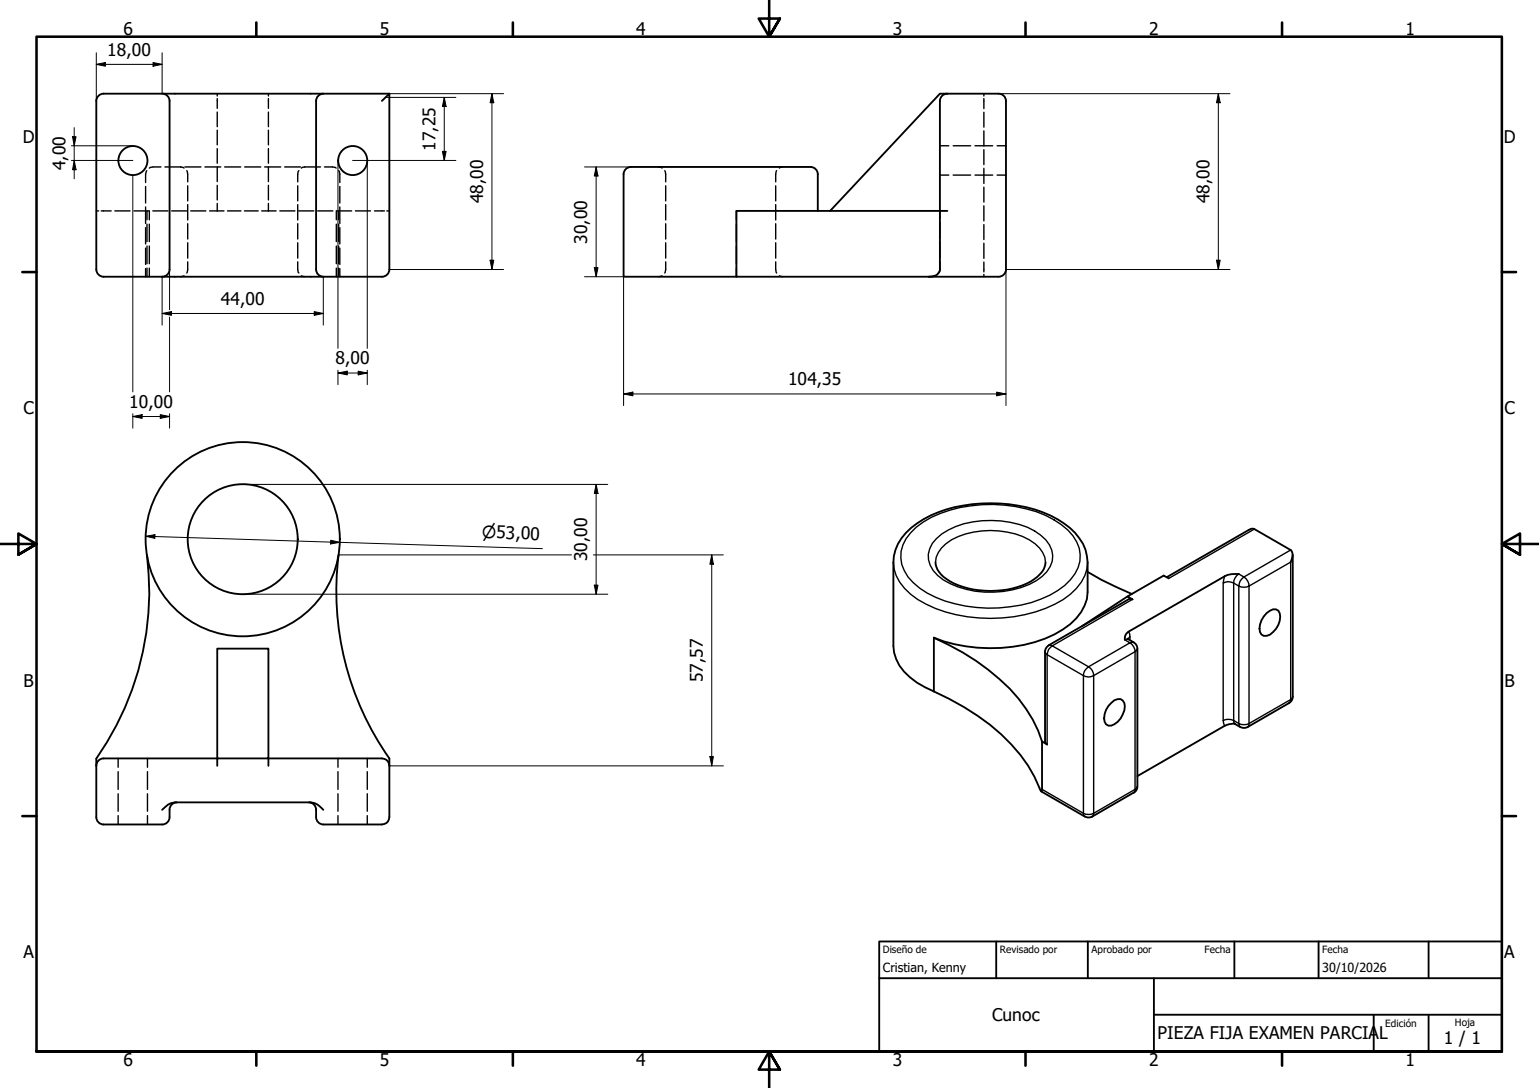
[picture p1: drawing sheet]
<svg xmlns="http://www.w3.org/2000/svg" width="420mm" height="297mm" viewBox="0 0 420 297" stroke-linecap="round" stroke-linejoin="round" font-family="sans-serif">
<!-- layer: Oculto (ISO) -->
<g fill="none" stroke="#000" stroke-width=".38">
<path d="M59.3 25.6v.6M59.3 26.9v2.7M59.3 30.6v4M59.3 35.5v4M73.3 25.6v.6M73.3 26.9v2.7M73.3 30.6v4M73.3 35.5v4M256.6 39.8h2.4M260.2 39.8h4.8M266.2 39.8h4.8M268.6 25.6v.6"/>
<path d="M268.6 26.9v2.7M268.6 30.7v4M268.6 35.7v4.2M272.2 39.8h2.4M26.3 57.6h.6M27.6 57.6h2.8M31.4 57.6h4.1M36.6 57.6h4.1M39.8 50.9v4.5M39.8 56.5v4.5M40.1 46.6l-.3 .9v2.3M40.1 57.6v2.4"/>
<path d="M40.8 57.6v2.4M41.7 57.6h4.1M43.9 45.6h-2.1l-1 .3M45 45.6h4.4M46.9 57.6h4.1M49.3 45.6l.9 .3M50.5 45.6h4.4M51 46.6l.2 .9v2.1M51.2 50.7v4.1M51.2 55.9v4.2M52.1 57.6h4.1M55.9 45.6h4.4"/>
<path d="M57.2 57.6h4M59.3 40.6v4M59.3 45.6v4M59.3 50.6v4M59.3 55.5v2.1M61.3 45.6h4.4M62.1 57.6h3.7M66.7 57.6h3.8M66.8 45.6h4.4M71.4 57.6h4M72.3 45.6h4.3M73.3 40.6v4"/>
<path d="M73.3 45.6v4M73.3 50.6v4M73.3 55.5v2.1M76.4 57.6h4.1M77.7 45.6h4.3M81.3 50.7v4.1M81.3 55.9v4.2M81.5 57.6h4.2M81.6 46.6l-.3 .9v2.1M83.1 45.6h4.4M83.2 45.6l-.9 .3M86.7 57.6h4.2"/>
<path d="M88.6 45.6h2.1l1.1 .3M91.8 57.6v2.4M91.9 57.6h4.1M92.5 46.6l.3 .9v2.3M92.5 57.6v2.4M92.8 50.9v4.5M92.8 56.5v4.5M97 57.6h4.2M102.2 57.6h2.8M105.6 57.6h.7M179.8 45.6l.9 .3M181.5 46.6l.2 .9v2.1"/>
<path d="M181.7 50.7v4.1M181.7 55.9v4.2M201 57.6v2.4M211.8 50.7v4.1M211.8 55.9v4.2M212 46.6l-.2 .9v2.1M213.7 45.6l-.9 .3M256.6 57.6v2.1M256.6 47.8h2.4M260.2 47.8h4.8M266.2 47.8h4.8M268.6 40.9v4"/>
<path d="M268.6 46v4.1M268.6 51.1v4.1M268.6 56.2v4.1M272.2 47.8h2.4M39.8 62.2v4.4M39.8 67.7v4.5M39.8 73.3v2.3M40.1 61.2v4.8M40.1 67.2v4.8M40.1 73.2v2.4M40.8 61.2v4.8M40.8 67.2v4.8"/>
<path d="M40.8 73.2v2.4M50.2 75.3l-.9 .3M51.2 71.5v2.1l-.2 .9M51.2 61.1v4.2M51.2 66.3v4.2M81.3 71.5v2.1l.3 .9M81.3 61.1v4.2M81.3 66.3v4.2M82.3 75.3l.9 .3M91.8 61.2v4.8M91.8 67.2v4.8M91.8 73.2v2.4"/>
<path d="M92.5 61.2v4.8M92.5 67.2v4.8M92.5 73.2v2.4M92.8 62.2v4.4M92.8 67.7v4.5M92.8 73.3v2.3M180.7 75.3l-.9 .3M181.7 71.5v2.1l-.2 .9M181.7 61.1v4.2M181.7 66.3v4.2M201 61.2v4.8M201 67.2v4.8"/>
<path d="M201 73.2v2.4M211.8 71.5v2.1l.2 .9M211.8 61.1v4.2M211.8 66.3v4.2M212.8 75.3l.9 .3M254.9 75.4l-1.3 .2M256.6 71.4v2.2l-.6 1.1M256.6 60.8v4.2M256.6 66.1v4.2M268.6 61.3v4.1M268.6 66.4v4.1M268.6 71.6v2.6"/>
<path d="M268.6 74.9v.7M32.3 207.1v2.4M32.3 210.7v4.8M32.3 216.7v4.8M40.3 207.1v2.4M40.3 210.7v4.8M40.3 216.7v4.8M92.3 207.1v2.4M92.3 210.7v4.8M92.3 216.7v4.8M100.3 207.1v2.4M100.3 210.7v4.8"/>
<path d="M100.3 216.7v4.8M32.3 222.7v2.4M40.3 222.7v2.4M92.3 222.7v2.4M100.3 222.7v2.4"/>
</g>
<!-- layer: Visible (ISO) -->
<g fill="none" stroke="#000" stroke-width=".51">
<path d="M44.3 25.6a2 2 0 0 1 2 2v46a2 2 0 0 1-2 2M88.3 25.6a2 2 0 0 0-2 1.9v46.1a2 2 0 0 0 2 2M106.3 25.6h-78a2 2 0 0 0-2 1.9v46.1a2 2 0 0 0 2 2h76a2 2 0 0 0 2-2v-48l-2 1.9M258.6 25.6a2 2 0 0 0-2 1.9v30.1h-55.6v18h52.6M258.6 25.6h-2l-30 32M258.6 25.6h14M272.6 25.6a2 2 0 0 1 2 1.9v46.1a2 2 0 0 1-2 2M221.2 45.6h-49a2 2 0 0 0-2 2v28h30.8M221.3 45.6a2 2 0 0 1 2 2v10M258.6 57.6h-2v16a2.45 2.45 0 0 1-3 2M253.6 75.6h19M40.1 151.5a79.7 79.7 0 0 1-13.8 55.6v16"/>
<path d="M92.4 151.5a79.3 79.3 0 0 0 13.9 55.6v16a2 2 0 0 1-2 2h-16M255.4 153.5a6.7 6.7 0 0 0 4 5.2 24.6 24.6 0 0 0 22 0 6.7 6.7 0 0 0 4-5.2M296.9 156.1l3.8 2.2 8.3 3.9M319.1 157.9l-1.4-.8-9.9 5.8 1.4 .7h-1l-21.9 12.6M338.2 156.7a7.1 7.1 0 0 0-3.9 .6l-26.2 15.2a2.12 2.12 0 0 0-1 2.2M352.4 153.5a2.93 2.93 0 0 0 0-3.3l-9.9-5.8h-.9l-23.1 13.2M352.9 151.5v38.7M255 174.1a42.8 42.8 0 0 0 32.8-.9 15.7 15.7 0 0 0 8.9-9.6l.2-1.9v-8.2a12.8 12.8 0 0 0-6.4-10.6 36.4 36.4 0 0 0-22.6-5.4 32.7 32.7 0 0 0-19.2 6.6 12.3 12.3 0 0 0-4.8 9.4v22.9a12.4 12.4 0 0 0 6.4 10l4.7 2.4M255 174.1a63.9 63.9 0 0 1 23.1 16.6 34.7 34.7 0 0 1 6.4 11.7M255 174.1v14.7M286.3 176.2l-.6 .6-.4 1.1v24.5l.1 .5 .5 .3-1.4-.8v13.1l-.2 .6a43.1 43.1 0 0 0-14-18.2 76.1 76.1 0 0 0-15.3-9.1M307.8 162.9l-12.5 8.1"/>
<path d="M307.8 174.4l1.7 1M309.5 175.4l.6 .5 .4 1.2M310.5 177.2v37.5M345.8 167.4a2.28 2.28 0 0 1 3.2-.7 5.1 5.1 0 0 1-2.3 6.6 1.75 1.75 0 0 1-2 .2 1.75 1.75 0 0 1-.8-1.9 6 6 0 0 1 1.9-4.2zM303.4 191.9a2.21 2.21 0 0 1 3.1-.7 3.4 3.4 0 0 1 0 3.9 4.5 4.5 0 0 1-3.9 3 2.39 2.39 0 0 1-1-3.1l1-2.2zM352.9 190.2l-.3 1.2-.7 .5-11.3 6.6-.8 .2a3.8 3.8 0 0 1-2.6-1 4.7 4.7 0 0 0-2.9 .5l-23.8 13.7M26.3 209.1a2 2 0 0 1 2-2h31v-30h14v30h-14v2M48.3 219.1a2 2 0 0 0-2 2v2M73.3 209.1v-2h31a2 2 0 0 1 2 2M84.3 219.1a2 2 0 0 1 2 2v2M284.3 216.1l11.9 6.8M310.5 214.7l-.2 .8-.4 .7-11.7 6.7-.8 .3-1.2-.3"/>
<path d="M26.3 223.1a2 2 0 0 0 2 2h16M44.3 221.1a5.2 5.2 0 0 1 3.5-2h37a4.9 4.9 0 0 1 3.5 2M46.3 223.1a2 2 0 0 1-2 2M86.3 223.1a2 2 0 0 0 2 2"/>
<circle cx="36.3" cy="43.8" r="4"/>
<circle cx="96.3" cy="43.8" r="4"/>
<circle cx="66.3" cy="147.2" r="26.5"/>
<circle cx="66.3" cy="147.2" r="15"/>
</g>
<!-- layer: Visible fina (ISO) -->
<g fill="none" stroke="#000" stroke-width=".38">
<path d="M243.9 153.5a12.7 12.7 0 0 0 6.7 10.2 40.9 40.9 0 0 0 32.1 3.4 21.9 21.9 0 0 0 12.5-8.2l1-1.8 .5-1.7 .2-1.9M248.6 145.5a24.7 24.7 0 0 1 13.5-7 39.9 39.9 0 0 1 23.3 2.2 18.3 18.3 0 0 1 8.5 7.2 8.8 8.8 0 0 1-1.7 10.4 25.6 25.6 0 0 1-16.4 7.4 37.5 37.5 0 0 1-22.7-3.8 14.6 14.6 0 0 1-6.9-7.8 8.9 8.9 0 0 1 2.4-8.6zM255.4 153.5a8.6 8.6 0 0 1 6.2-7 23.7 23.7 0 0 1 19.4 .9 7.9 7.9 0 0 1 4.4 6.1M255.7 147.1a20.7 20.7 0 0 1 15.1-5 22.1 22.1 0 0 1 13.3 4 6.7 6.7 0 0 1 .4 11.3 23.1 23.1 0 0 1-15.7 4.3 21.5 21.5 0 0 1-12.8-4.6 6.5 6.5 0 0 1-.3-10zM333.9 159.2v37.5M336.8 159.2l1.4 .8v37.5l-1.4-.8zM339.1 158l.5-.5a3 3 0 0 1 1.4 2.5 3.2 3.2 0 0 1-2.8 0l.4-1.4zM342.5 144.4l-23.4 13.5M352.4 150.2l-12.8 7.3-1.4-.8a3 3 0 0 0-1.4 2.5 2.87 2.87 0 0 0-2.9 0l.4-1.9M286.3 176.2l1 .1M287.3 176.3a2.81 2.81 0 0 0-1.4 2.4l-.5-.3-.1-.5M308.1 174.5l-1 .2 1.4 .8-11.3 6.5-9.9-5.7"/>
<path d="M308.1 172.5l.3 .6 .1 .7M308.5 173.8l-.6 .7M308.5 173.8v1M309.2 163.6l-21.9 12.7M309.5 175.4l-1 .1a3 3 0 0 1 1.4 2.4l.4-.3 .2-.4M341 160l11.4-6.5v37.5l-11.4 6.5M341 160v37.5M296.7 182.5l.5-.5a2.81 2.81 0 0 1 1.4 2.5 2.75 2.75 0 0 1-2.8 0l.4-1.4zM298.6 184.5v37.5l11.3-6.5M298.6 184.5l11.3-6.6v37.6M333.9 196.7a3.4 3.4 0 0 1 2.9 0M333.9 196.7l.4 1.5"/>
<path d="M336.8 196.7l.1 .6 .3 .4M341 197.5l-.1 .6-.3 .4M341 197.5a3.2 3.2 0 0 1-2.8 0l.4 1M352.9 190.2l-1 1.7M284.5 215.5l11.3 6.5M285.9 203.2v-24.5l9.9 5.8v37.5M309.9 215.5l-.1 .6-.3 .3M310.5 214.7l-.6 .8M295.8 222v.6l.4 .3M295.8 222a3.2 3.2 0 0 0 2.8 0l-.1 .6-.3 .3"/>
</g>
<!-- layer: Borde (ISO) -->
<g fill="none" stroke="#000" stroke-width=".7">
<path d="M70 6.1v3.9M140 6.1v3.9M210 0v10l-2.9-4.9h5.8l-2.9 4.9 2.9-4.9M280 6.1v3.9M350 6.1v3.9M6.1 74.3h3.9M410 74.3h3.9M0 148.5h10l-5-2.8v5.7l5-2.9-5 2.9M420 148.5h-10l5-2.8v5.7l-5-2.9 5 2.9M6.1 222.8h3.9M410 222.8h3.9M10 287.1v-277.1h400v277.1h-400h400"/>
<path d="M70 287.1v3.8M140 287.1v3.8M212.9 292l-2.9-4.9 2.9 4.9h-5.8l2.9-4.9v9.9M280 287.1v3.8M350 287.1v3.8"/>
</g>
<path d="M240 257h170v30.1h-170zM272 257v10.1M297 257v10.1M337 257v10.1M360 257v10.1M390 257v10.1M240 267.1h170M315 277h95M315 267.1v20M375 277v10.1M390 277v10.1" fill="none" stroke="#000" stroke-width=".51"/>
<!-- layer: Cota (ISO) -->
<g fill="none" stroke="#000" stroke-width=".27">
<path d="M26.3 17.6l2.5-.5v1zM26.3 17.6h18M26.3 14.4v13.1M41.8 17.1l2.5 .5-2.5 .5zM44.3 14.4v11.2M19.5 39.8h16.8M19.8 37.3h1l-.5 2.5zM20.3 34.8v14M105.3 26.6h19.2M106.3 25.6h31.2M121.3 26.6l.5 2.5h-1zM121.3 26.6v17.2"/>
<path d="M134.3 25.6l.5 2.5h-1zM134.3 25.6v48M272.6 25.6h63.2M332.6 25.6l.5 2.5h-1zM332.6 25.6v48M19.5 43.8h16.8M20.3 43.8l.5 2.5h-1zM36.3 47.8v59.2M92.3 43.8v51.3M96.3 43.8h28.2M100.3 43.8v51.3M120.8 41.3h1l-.5 2.5z"/>
<path d="M159.6 45.6h12.7M162.8 45.6l.5 2.5h-1.1zM162.8 45.6v30M44.3 75.6v13.2M46.3 73.6v11M88.3 75.6v13.2M106.3 73.6h31.2M133.8 71h1l-.5 2.6zM159.6 75.6h10.6v35.1M162.2 73.1h1.1l-.5 2.5zM332.1 71h1l-.5 2.6zM335.8 73.6h-61.2v37.1"/>
<path d="M44.3 85.6l2.5-.5v1zM44.3 85.6h44M46.3 86.6v20.4M85.8 85.1l2.5 .5-2.5 .5zM36.3 113.7l2.5-.5v1zM36.3 113.7h10M36.3 113v3.9M43.8 113.2l2.5 .5-2.5 .5zM46.3 113v3.9M92.3 101.8l2.5-.5v1zM92.3 101.8h8M92.3 101.1v3.9"/>
<path d="M97.8 101.3l2.5 .5-2.5 .5zM100.3 101.1v3.9M170.2 107.6l2.6-.6v1.1zM170.2 107.6h104.4M272.1 107l2.5 .6-2.5 .5zM66.3 132.3h99.6M162.8 132.3l.5 2.4h-1.1zM162.8 132.3v29.9M39.8 146.4l2.5-.4v1zM39.8 146.4l108.3 3.4M90.3 147.5l2.5 .6-2.6 .4zM92.5 151.5h63.5"/>
<path d="M162 151.5h35.5M162.2 159.8h1.1l-.5 2.4zM194.3 151.5l.5 2.5h-1zM194.3 151.5v57.6M66.3 162.2h99.6M106.3 209.1h91.2M193.8 206.6h1l-.5 2.5z"/>
</g>
<g fill="#000">
<path d="M26.3 17.6l2.5-.5v1zM41.8 17.1l2.5 .5-2.5 .5zM19.8 37.3h1l-.5 2.5zM121.3 26.6l.5 2.5h-1zM134.3 25.6l.5 2.5h-1zM332.6 25.6l.5 2.5h-1zM20.3 43.8l.5 2.5h-1zM120.8 41.3h1l-.5 2.5zM162.8 45.6l.5 2.5h-1.1zM133.8 71h1l-.5 2.6zM162.2 73.1h1.1l-.5 2.5zM332.1 71h1l-.5 2.6z"/>
<path d="M44.3 85.6l2.5-.5v1zM85.8 85.1l2.5 .5-2.5 .5zM36.3 113.7l2.5-.5v1zM43.8 113.2l2.5 .5-2.5 .5zM92.3 101.8l2.5-.5v1zM97.8 101.3l2.5 .5-2.5 .5zM170.2 107.6l2.6-.6v1.1zM272.1 107l2.5 .6-2.5 .5zM162.8 132.3l.5 2.4h-1.1zM39.8 146.4l2.5-.4v1zM90.3 147.5l2.5 .6-2.6 .4zM162.2 159.8h1.1l-.5 2.4z"/>
<path d="M194.3 151.5l.5 2.5h-1zM193.8 206.6h1l-.5 2.5z"/>
</g>
<g font-size="4.8">
<text x="33.7" y="9.6">6</text>
<text x="103.7" y="9.6">5</text>
<text x="173.7" y="9.6">4</text>
<text x="243.7" y="9.6">3</text>
<text x="313.7" y="9.6">2</text>
<text x="383.7" y="9.6">1</text>
<text x="29.3" y="15.2">18,00</text>
<text x="6.2" y="38.9">D</text>
<text x="118.9" y="41.2" transform="rotate(-90 118.9 41.2)">17,25</text>
<text x="410.5" y="38.9">D</text>
<text x="17.9" y="46.5" transform="rotate(-90 17.9 46.5)">4,00</text>
<text x="131.9" y="55.5" transform="rotate(-90 131.9 55.5)">48,00</text>
<text x="330.2" y="55.5" transform="rotate(-90 330.2 55.5)">48,00</text>
<text x="160.3" y="66.5" transform="rotate(-90 160.3 66.5)">30,00</text>
<text x="60.3" y="83.2">44,00</text>
<text x="91.6" y="99.4">8,00</text>
<text x="215.1" y="105.2">104,35</text>
<text x="6.4" y="113.1">C</text>
<text x="35.3" y="111.4">10,00</text>
<text x="410.7" y="113.1">C</text>
<text x="160.3" y="153.2" transform="rotate(-90 160.3 153.2)">30,00</text>
<text x="6.4" y="187.4">B</text>
<text x="191.9" y="186.3" transform="rotate(-90 191.9 186.3)">57,57</text>
<text x="410.7" y="187.4">B</text>
<text x="6.4" y="261.7">A</text>
<text x="410.7" y="261.7">A</text>
<text x="270.8" y="278.8">Cunoc</text>
<text x="316" y="283.8">PIEZA FIJA EXAMEN PARCIAL</text>
<text x="394.2" y="285">1 / 1</text>
<text x="33.7" y="290.9">6</text>
<text x="103.7" y="290.9">5</text>
<text x="173.7" y="290.9">4</text>
<text x="243.7" y="290.9">3</text>
<text x="313.7" y="290.9">2</text>
<text x="383.7" y="290.9">1</text>
</g>
<text font-size="4.6" x="131.5" y="146.9" transform="rotate(2 131.5 146.9)">⌀53,00</text>
<g font-size="3.4">
<text x="241" y="265.4">Cristian, Kenny</text>
<text x="361" y="265.5">30/10/2026</text>
</g>
<g font-size="2.7">
<text x="241" y="260.2">Diseño de</text>
<text x="273" y="260.1">Revisado por</text>
<text x="298" y="260.1">Aprobado por</text>
<text x="328.9" y="260.1">Fecha</text>
<text x="361" y="260.1">Fecha</text>
<text x="378.2" y="280.3">Edición</text>
<text x="397.2" y="280">Hoja</text>
</g>
</svg>
